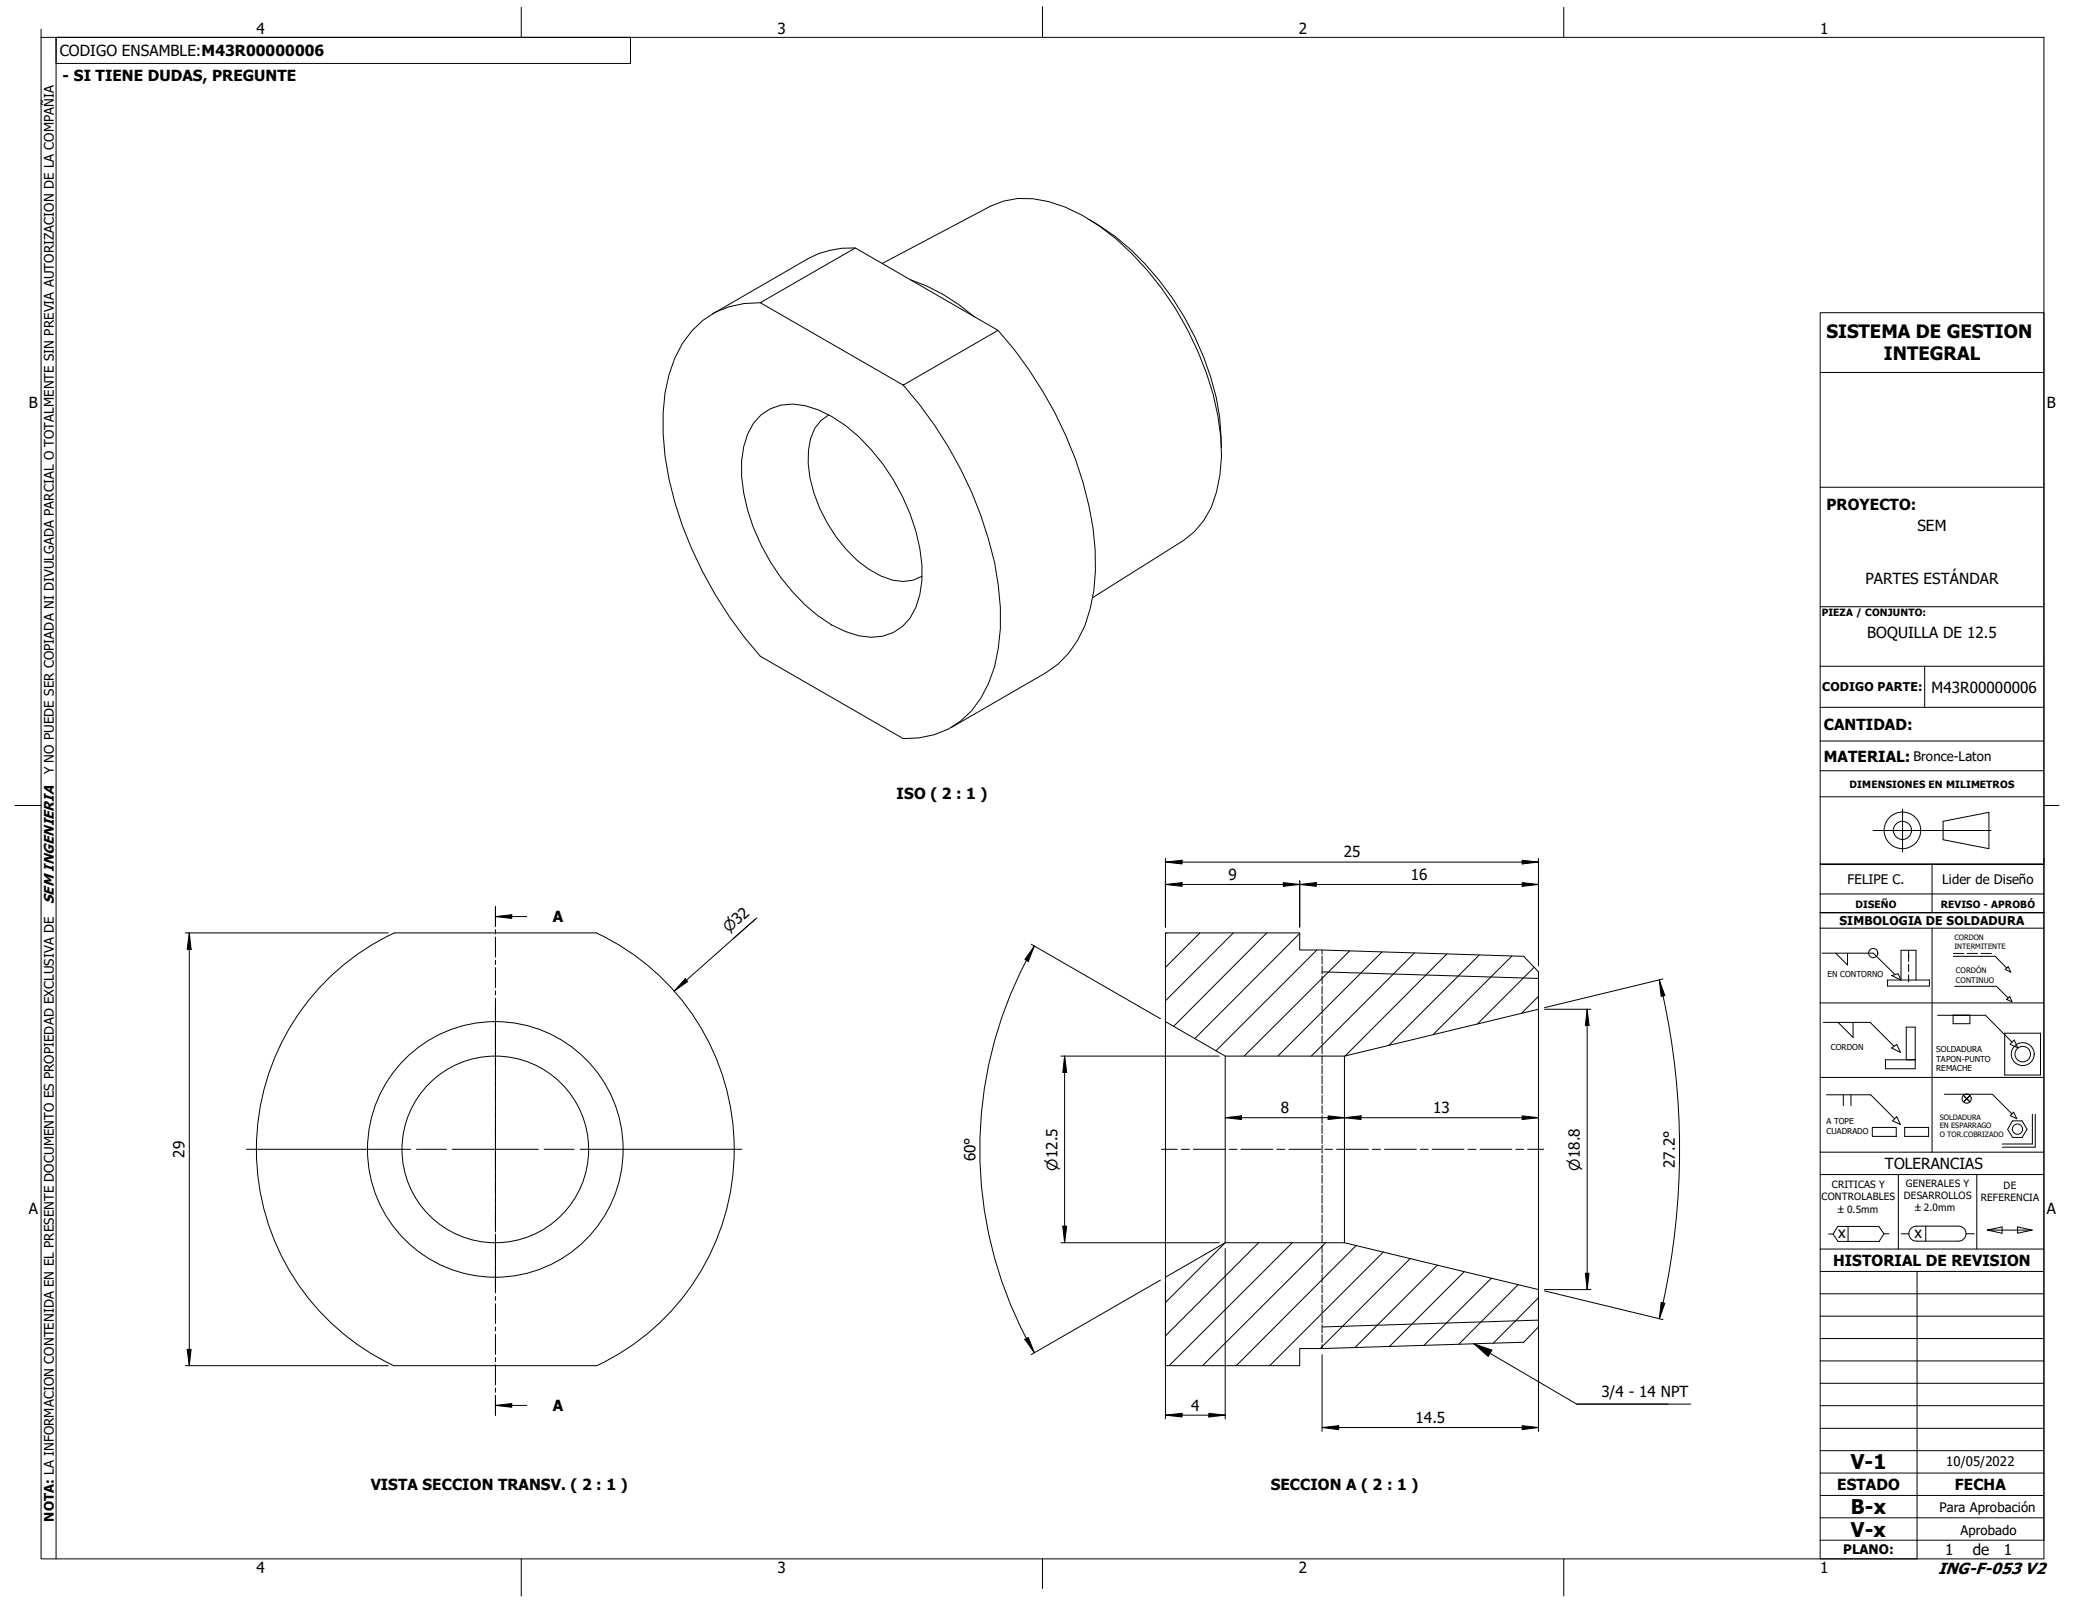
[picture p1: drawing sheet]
<svg xmlns="http://www.w3.org/2000/svg" width="279mm" height="216mm" viewBox="0 0 279 216" stroke-linecap="round" stroke-linejoin="round" font-family="sans-serif">
<!-- layer: Hatch (ISO) -->
<g fill="none" stroke="#000" stroke-width=".13">
<path d="M156.3 125l-.1 .2M160.8 125l-4.6 4.6M165.3 125l-9.1 9.1M169.8 125l-12.5 12.5M174.2 125.1l-14.1 14.1M176.5 127.3l-13.6 13.5M180.8 127.5l-14.1 14M185.2 127.6l-14 13.9M189.5 127.7l-13.8 13.8M193.9 127.8l-13.7 13.7M198.2 128l-12.1 12.1M202.6 128.1l-10.5 10.5"/>
<path d="M205.6 129.6l-7.6 7.6M206.2 133.5l-2.3 2.3M164.2 166.5l-8 8.1M168.7 166.5l-12.5 12.5M173.2 166.5l-16.5 16.5M177.7 166.5l-16.6 16.5M181.8 166.9l-16.1 16.1M185.4 167.8l-15.3 15.2M189 168.7l-12.1 12M192.6 169.5l-11 11.1M196.2 170.4l-10 10M199.8 171.3l-9 9"/>
<path d="M203.4 172.2l-7.9 8M206.2 173.9l-6.1 6.1"/>
</g>
<!-- layer: Visible (ISO) -->
<g fill="none" stroke="#000" stroke-width=".13">
<path d="M114.6 33.2a12 12 0 0 0-6.4 1.5l-12.7 7.4M118.2 35.3l14.6-7.7a10.7 10.7 0 0 1 7.7-.6 24.7 24.7 0 0 1 11.2 7 42.7 42.7 0 0 1 11.5 21.7 21.7 21.7 0 0 1-.9 12.3l-1 1.8-1.2 1.5-1.5 1.1-12.2 7.7M122 37.5a25 25 0 0 1 8.6 5M146 29.4a33.3 33.3 0 0 1 11.1 10.6 35.8 35.8 0 0 1 6.6 20M101.9 40.6l12.7-7.4 19.1 11.1-12.7 7.3zM101.9 40.6a11.4 11.4 0 0 0-11.5 7.4 22.6 22.6 0 0 0-1.5 10.1 46.9 46.9 0 0 0 6.9 21.6l1.9 2.9 2 2.8 2.2 2.5 19.1 11.1a11.4 11.4 0 0 0 11.5-7.4 24.6 24.6 0 0 0 1.3-13.1 50.8 50.8 0 0 0-8.6-21.6l-2-2.7-2.2-2.6M102 55.6a6.5 6.5 0 0 1 5.9-1.2 17.2 17.2 0 0 1 8.8 5.8 27.5 27.5 0 0 1 6.8 15.5 11.5 11.5 0 0 1-1.5 7.1 6.3 6.3 0 0 1-7 2.4 15.9 15.9 0 0 1-7.1-4.1 27.6 27.6 0 0 1-8.5-17.2 11.5 11.5 0 0 1 1.6-7.2zM111.1 55.6a5.5 5.5 0 0 0-2.8 4.8 18.2 18.2 0 0 0 3.8 11.6 14.6 14.6 0 0 0 7.5 5.8l1.4 .1 1.4-.1 1.1-.6M133.7 44.3a52.4 52.4 0 0 1 12.8 26.5 27.1 27.1 0 0 1-1.1 13.1 12.6 12.6 0 0 1-5.2 6.2l-12.7 7.4M243.9 89.3h14M243.9 81.3h30M243.9 94.8h30"/>
<path d="M243.9 99.3h30M243.9 119.8h15M156.2 125h18v2.3h3l27 .9 2 2v5.1l-26 6.2h-16l-8-4.6zM156.2 136.9v34.3M206.2 135.3v37.5M164.2 141.5v25M180.2 141.5v25M156.2 171.2l8-4.7h16l26 6.3v5l-2 2.1-27 .8h-3v2.3h-18zM243.9 179.4h30M243.9 176.4h30M243.9 173.4h30M243.9 170.4h30"/>
<path d="M247.6 164.4v2M252.4 165.3l-.6 1.1h-5.5l-.7-1h-.6M253.1 165.3h-.7l-.6-.9h-5.5l-.7 1M254.8 165.3h1M256.9 166.3h5.5M256.9 164.3h5.5M256.9 164.3a1.01 1.01 0 0 0-1.1 1 1.01 1.01 0 0 0 1.1 1M256.9 170.4v38.5M258.1 164.3v2M262.4 164.3a1.01 1.01 0 0 1 1.1 1 1.01 1.01 0 0 1-1.1 1M263.5 165.3h1M266.3 164.9l2 .4v-.9l-2 .5h6"/>
<path d="M270.4 164.4l1.9 .5-1.9 .4zM52.8 183.1a32 32 0 0 1-18.4-29.1 32 32 0 0 1 18.4-29h27.1a32 32 0 0 1 18.5 29 32 32 0 0 1-18.5 29.1M52.8 183h27.1M243.9 182.4h30"/>
<circle cx="66.4" cy="154" r="12.5"/>
<circle cx="66.4" cy="154" r="17.1"/>
</g>
<!-- layer: Hidden (ISO) -->
<g fill="none" stroke="#000" stroke-width=".13">
<path d="M177.2 127.3v.6M177.2 128.1v1.1M177.2 129.5v1M177.2 130.8v1.1M177.2 132.2v1M177.2 133.5v1M177.2 134.8v1.1M177.2 136.1v1.1M177.2 137.5v1M177.2 138.8v1.1M177.2 140.2v1M177.2 141.5v1.1"/>
<path d="M177.2 142.8v1.1M177.2 144.1v1.1M177.2 145.5v1M177.2 146.8v1.1M177.2 148.2v1M177.2 149.5v1.1M177.2 150.8v1.1M177.2 152.2v1M177.2 153.5v1.1M177.2 154.8v1.1M177.2 156.2v1M177.2 157.5v1.1"/>
<path d="M177.2 158.9v1M177.2 160.2v1.1M177.2 161.5v1.1M177.2 162.8v1.1M177.2 164.2v1M177.2 165.5v1.1M177.2 166.9v1M177.2 168.2v1.1M177.2 169.5v1.1M177.2 170.9v1M177.2 172.2v1M177.2 173.5v1.1"/>
<path d="M177.2 174.9v1M177.2 176.2v1.1M177.2 177.5v1.1M177.2 178.9v1M177.2 180.2v.5"/>
</g>
<!-- layer: Visible Narrow (ISO) -->
<path d="M177.2 130.2l29 .9M206.2 176.9l-29 .9" fill="none" stroke="#000" stroke-width=".13"/>
<!-- layer: Section Line (ISO) -->
<g fill="none" stroke="#000" stroke-width=".13">
<path d="M66.4 122.8l2.2-.2v.5zM66.4 121.5v2.6M66.4 124.6v.6M66.4 125.6v2.7M66.4 128.7v.6M66.4 129.7v2.7M66.4 132.8v.5M66.4 133.8v2.7M66.4 136.9v.5M66.4 137.9v2.6M66.4 122.8h4.2M66.4 141v.5"/>
<path d="M66.4 142v2.6M66.4 145.1v.5M66.4 146.1v2.6M66.4 149.2v.5M66.4 150.2v2.6M66.4 153.3v.5M66.4 154.3v2.6M66.4 157.4v.5M66.4 158.4v2.6M66.4 161.5v.5M66.4 162.5v2.6M66.4 165.6v.5"/>
<path d="M66.4 166.5v2.7M66.4 169.7v.5M66.4 170.6v2.7M66.4 173.7v.6M66.4 174.7v2.7M66.4 177.8v.6M66.4 178.8v2.7M66.4 188.3l2.2-.2v.5zM66.4 181.9v.6M66.4 182.9v2.7M66.4 186v.6M66.4 187v2.7"/>
<path d="M66.4 188.3h4.2"/>
</g>
<g fill="#000">
<path d="M66.4 122.8l2.2-.2v.5z" fill-rule="evenodd"/>
<path d="M66.4 188.3l2.2-.2v.5z" fill-rule="evenodd"/>
</g>
<!-- layer: Border (ANSI) -->
<path d="M5.5 5h268.4v203.9h-268.4zM7.5 5h77v3.5h-77zM7.5 5v203.9M69.8 1v4M209.5 1v4M69.8 208.9v5M209.5 208.9v5" fill="none" stroke="#000" stroke-width=".13"/>
<!-- layer: Border (ISO) -->
<path d="M5.5 3.9v1.1M139.7 .9v4.1M2 107.9h3.5M273.9 107.9h2M139.7 208.9v4" fill="none" stroke="#000" stroke-width=".13"/>
<!-- layer: Title (ISO) -->
<path d="M243.9 49.9h30M243.9 65.3v-23.4h30v164.5M243.9 65.3v57M243.9 65.3h30M243.9 103.3h30M273.9 115.8h-30h30M243.9 122.3v32.1h30M243.9 122.3h30M243.9 154.4v54.5h13M243.9 167.4h30" fill="none" stroke="#000" stroke-width=".13"/>
<!-- layer: Title (ANSI) -->
<g fill="none" stroke="#000" stroke-width=".13">
<path d="M273.9 89.3h-16v5.5M243.9 106.8h30M258.9 119.8h15M258.9 115.8v6.5M260.4 110.1l6.1-1.2v4.8l-6.1-1.2zM243.9 122.3h30h-29.7M243.9 124.4h30M243.9 134.4h30M244.2 127.7h6.8l2.9 2.9M244.3 137h6.3l3.2 3.2M246 127.7l1.6 1.6v-1.6M246.3 137l2 2v-2"/>
<path d="M252.9 131.3h5.7v.9h-5.7zM253.5 130.7l.9-.2 .3 .8zM254.7 131.3v-3.9h2.1v3.9M255.8 127.4v1.5M255.8 129.3v.9M255.8 130.6v1M258.9 124.4v30M259.6 136.1h6.5l3.5 3.6M261.7 136.1v1.1h2.3v-1.1h-2.3h2.3M261.8 127.8h1.4M261.8 128.2h5.6l1.5 1.6M261.9 132.2h5.6l1.6 1.5"/>
<path d="M263.6 127.8h1.4M265.5 127.8h1.4M268.6 138.5h4.8v5.6h-4.8zM269.1 129.5l.4 .8-.8-.4zM269.3 133.5l.3 .8-.7-.4zM269.9 139.4l.5 1-1.1-.5zM243.9 144.4h30M243.9 157.4h30M244.8 146.7h5.9l3.2 3.2M247 146.7v1.5M248 146.7v1.5M250.9 151.1h3.2v1.2h-3.2z"/>
<path d="M253.5 140.4l.7-.4 .5 1zM254.2 149.6l.5 1.1-1.1-.5zM254.4 157.4v10M255.2 151.1h3.2v1.2h-3.2zM255.4 142v-4.3h1.2v5.5h-3.9v-1.2h3.9M260.6 146.6h6.4l2.6 2.7M263.1 146.8l.9 .9M264 146.8l-.9 .9 .9-.9M264.9 157.4v10M269.4 149.5l.4-.5 .5 .9zM269.7 150.2h1.3l.6 1.1-.6 1.1h-1.3l-.7-1.1zM272.3 149.3v4h-4"/>
<path d="M272.7 149.3v4.4h-4.4M243.9 191.4h30M243.9 194.4h30M243.9 188.4h30M243.9 185.4h30M243.9 197.4h30M243.9 206.4h30M243.9 203.4h30M243.9 200.4h30"/>
<circle cx="254.9" cy="111.3" r="2.45"/>
<circle cx="254.9" cy="111.3" r="1.22"/>
<circle cx="251" cy="127.7" r=".62"/>
<circle cx="263.5" cy="147.2" r=".62"/>
<circle cx="270.4" cy="151.3" r=".69"/>
<circle cx="271.1" cy="141.3" r="1.53"/>
<circle cx="271.1" cy="141.3" r="1.04"/>
</g>
<!-- layer: Centerline (ANSI) -->
<path d="M251 111.3h15.8M255 108.4v5.8" fill="none" stroke="#000" stroke-width=".13"/>
<!-- layer: Dimension (ISO) -->
<g fill="none" stroke="#000" stroke-width=".13">
<path d="M156.2 115.5l2.2-.2v.5zM156.2 118.5l2.2-.2v.5zM156.2 115.5h50M156.2 115v9.2M156.2 118.5h50M172 118.3l2.2 .2-2.2 .3zM174.2 118.5l2.2-.2v.5zM174.2 118v6.2M204 115.3l2.2 .2-2.2 .3zM204 118.3l2.2 .2-2.2 .3zM206.2 115v14.4M24.8 125h27.2"/>
<path d="M25.4 125l.2 2.2h-.5zM25.4 125v58M91.8 131.2l.3 .4-1.8 1.2zM101.2 123.2l-3 2.6M101.4 123l-11.1 9.8M137.5 128.7a54.5 54.5 0 0 0 1.1 52.6M138.2 126.5l17.3 10M138.6 126.8l-.8 2-.5-.2zM138.6 126.8l-1.1 1.9M207 135.3h6.2M212.7 135.3l.2 2.1h-.5zM212.7 135.3v37.5"/>
<path d="M222.4 131.3l.7 2.1-.5 .1zM222.4 131.3a96.3 96.3 0 0 1 .5 43.3M222.8 131.2l-15.8 3.8M142.2 141.5h21.2M142.7 141.5l.2 2.2h-.5zM142.7 141.5v25M164.2 149.8l2.2-.3v.5zM164.2 149.8h42M178 149.5l2.2 .3-2.2 .2zM180.2 149.8l2.2-.3v.5zM204 149.5l2.2 .3-2.2 .2zM137.3 179.5l.5-.3 .8 2.1z"/>
<path d="M142.2 166.5h21.2M142.4 164.3h.5l-.2 2.2zM155.5 171.6l-17.3 9.9M156.2 171.9v18.2M164.2 167.3v22.8M206.2 173.6v18.2M207 173l15.8 3.8M207 172.8h6.2M212.4 170.6h.5l-.2 2.2zM222.6 174.6l.5 .1-.7 2zM222.8 174.6l-.4 2.1M24.8 183h27.2"/>
<path d="M25.1 180.8h.5l-.2 2.2zM156.2 189.7l2.2-.3v.5zM156.2 189.7h8M162 189.4l2.2 .3-2.2 .2zM177.2 191.3l2.2-.2v.5zM177.2 191.3h29M177.2 181.5v10.3M204 191.1l2.2 .2-2.2 .3z"/>
</g>
<g fill="#000">
<path d="M156.2 115.5l2.2-.2v.5z" fill-rule="evenodd"/>
<path d="M156.2 118.5l2.2-.2v.5z" fill-rule="evenodd"/>
<path d="M172 118.3l2.2 .2-2.2 .3z" fill-rule="evenodd"/>
<path d="M174.2 118.5l2.2-.2v.5z" fill-rule="evenodd"/>
<path d="M204 115.3l2.2 .2-2.2 .3z" fill-rule="evenodd"/>
<path d="M204 118.3l2.2 .2-2.2 .3z" fill-rule="evenodd"/>
<path d="M25.4 125l.2 2.2h-.5z" fill-rule="evenodd"/>
<path d="M91.8 131.2l.3 .4-1.8 1.2z" fill-rule="evenodd"/>
<path d="M138.6 126.8l-.8 2-.5-.2z" fill-rule="evenodd"/>
<path d="M212.7 135.3l.2 2.1h-.5z" fill-rule="evenodd"/>
<path d="M222.4 131.3l.7 2.1-.5 .1z" fill-rule="evenodd"/>
<path d="M142.7 141.5l.2 2.2h-.5z" fill-rule="evenodd"/>
<path d="M164.2 149.8l2.2-.3v.5z" fill-rule="evenodd"/>
<path d="M178 149.5l2.2 .3-2.2 .2z" fill-rule="evenodd"/>
<path d="M180.2 149.8l2.2-.3v.5z" fill-rule="evenodd"/>
<path d="M204 149.5l2.2 .3-2.2 .2z" fill-rule="evenodd"/>
<path d="M137.3 179.5l.5-.3 .8 2.1z" fill-rule="evenodd"/>
<path d="M142.4 164.3h.5l-.2 2.2z" fill-rule="evenodd"/>
<path d="M212.4 170.6h.5l-.2 2.2z" fill-rule="evenodd"/>
<path d="M222.6 174.6l.5 .1-.7 2z" fill-rule="evenodd"/>
<path d="M25.1 180.8h.5l-.2 2.2z" fill-rule="evenodd"/>
<path d="M156.2 189.7l2.2-.3v.5z" fill-rule="evenodd"/>
<path d="M162 189.4l2.2 .3-2.2 .2z" fill-rule="evenodd"/>
<path d="M177.2 191.3l2.2-.2v.5z" fill-rule="evenodd"/>
<path d="M204 191.1l2.2 .2-2.2 .3z" fill-rule="evenodd"/>
</g>
<!-- layer: Symbol (ISO) -->
<path d="M197.5 180.1l2.4 .8-.5 .9zM197.5 180.1l13.8 8.1h12.3M211.3 188.2h15.3" fill="none" stroke="#000" stroke-width=".13"/>
<path d="M197.5 180.1l2.4 .8-.5 .9z" fill-rule="evenodd" fill="#000"/>
<!-- layer: Center Mark (ISO) -->
<path d="M66.4 134.9v7.8M33 154h22M55.8 154h4M60.6 154h11.5M66.4 143.5v4M66.4 148.3v11.5M72.9 154h4M77.8 154h21.6M66.4 160.6v4M66.4 165.4v7.7" fill="none" stroke="#000" stroke-width=".13"/>
<!-- layer: Work Axis (ISO) -->
<g fill="none" stroke="#000" stroke-width=".13">
<path d="M155.6 154h2.2M158.3 154h1.1M159.9 154h4.3M164.7 154h1.1M166.3 154h4.3M171.1 154h1.1M172.7 154h4.3M177.5 154h1.1M179.1 154h4.3M183.9 154h1.1M185.5 154h4.3M190.3 154h1.1"/>
<path d="M191.9 154h4.3M196.7 154h1.1M198.3 154h4.3M203.1 154h1.1M204.7 154h2.2"/>
</g>
<g font-size="2.7">
<text x="248" y="196.9">V-1</text>
<text x="248" y="202.9">B-x</text>
<text x="248" y="205.9">V-x</text>
</g>
<g font-size="2.5">
<text x="244.8" y="45.3">SISTEMA DE GESTION</text>
<text x="252.4" y="48.3">INTEGRAL</text>
</g>
<text font-size="2.2" x="259.7" y="210.9">ING-F-053 V2</text>
<g font-size="2">
<text x="34.4" y="4.6">4</text>
<text x="104.2" y="4.6">3</text>
<text x="174.1" y="4.6">2</text>
<text x="243.9" y="4.6">1</text>
<text x="8" y="7.5">CODIGO ENSAMBLE:M43R00000006</text>
<text x="8.4" y="10.9">- SI TIENE DUDAS, PREGUNTE</text>
<text x="3.9" y="54.7">B</text>
<text x="274.3" y="54.7">B</text>
<text x="244.8" y="68.3">PROYECTO:</text>
<text x="257" y="71.2">SEM</text>
<text x="250" y="78.3">PARTES ESTÁNDAR</text>
<text x="250.2" y="85.5">BOQUILLA DE 12.5</text>
<text x="258.8" y="92.8">M43R00000006</text>
<text x="244.4" y="97.8">CANTIDAD:</text>
<text x="120.2" y="107.1">ISO ( 2 : 1 )</text>
<text x="244.4" y="102.1">MATERIAL:</text>
<text x="164.6" y="117.9">9</text>
<text x="180.1" y="114.9">25</text>
<text x="189.1" y="117.9">16</text>
<text x="74.1" y="123.6">A</text>
<text x="171.6" y="149.2">8</text>
<text x="192.1" y="149.2">13</text>
<text x="24.7" y="155.2" transform="rotate(-90 24.7 155.2)">29</text>
<text x="130.7" y="155.6" transform="rotate(-90 130.7 155.6)">60°</text>
<text x="224.4" y="156.5" transform="rotate(-90 224.4 156.5)">27.2°</text>
<text x="252.6" y="156.7">TOLERANCIAS</text>
<text x="3.8" y="162.7">A</text>
<text x="246.3" y="165.9">x</text>
<text x="256.5" y="165.9">x</text>
<text x="274.3" y="162.7">A</text>
<text x="245.6" y="169.7">HISTORIAL DE REVISION</text>
<text x="74.1" y="189.1">A</text>
<text x="159.6" y="189.1">4</text>
<text x="189.7" y="190.7">14.5</text>
<text x="214.6" y="187.2">3/4 - 14 NPT</text>
<text x="49.7" y="199.7">VISTA SECCION TRANSV. ( 2 : 1 )</text>
<text x="170.3" y="199.7">SECCION A ( 2 : 1 )</text>
<text x="246.2" y="199.6">ESTADO</text>
<text x="262" y="199.6">FECHA</text>
<text x="260.7" y="208.5">1</text>
<text x="264.4" y="208.5">de</text>
<text x="268.5" y="208.5">1</text>
<text x="34.4" y="210.8">4</text>
<text x="104.2" y="210.8">3</text>
<text x="174.1" y="210.8">2</text>
<text x="243.9" y="210.8">1</text>
</g>
<g font-size="1.9">
<text x="7.2" y="121.1" transform="rotate(-90 7.2 121.1)">SEM INGENIERIA</text>
<text x="97.6" y="125.1" transform="rotate(-42 97.6 125.1)">⌀32</text>
<text x="141.7" y="156.9" transform="rotate(-90 141.7 156.9)">⌀12.5</text>
<text x="211.7" y="156.9" transform="rotate(-90 211.7 156.9)">⌀18.8</text>
</g>
<g font-size="1.8">
<text x="256.4" y="102">Bronce-Laton</text>
<text x="7.2" y="103.8" transform="rotate(-90 7.2 103.8)">Y NO PUEDE SER COPIADA NI DIVULGADA PARCIAL O TOTALMENTE SIN PREVIA AUTORIZACION DE LA COMPAÑIA</text>
<text x="247.6" y="118.5">FELIPE C.</text>
<text x="260.3" y="118.5">Lider de Diseño</text>
<text x="260.8" y="196.5">10/05/2022</text>
<text x="7.2" y="203.9" transform="rotate(-90 7.2 203.9)">NOTA: LA INFORMACION CONTENIDA EN EL PRESENTE DOCUMENTO ES PROPIEDAD EXCLUSIVA DE</text>
<text x="259.9" y="202.7">Para Aprobación</text>
<text x="247" y="208.3">PLANO:</text>
<text x="262.7" y="205.8">Aprobado</text>
</g>
<g font-size="1.6">
<text x="244.2" y="92.6">CODIGO PARTE:</text>
<text x="246.5" y="123.9">SIMBOLOGIA DE SOLDADURA</text>
</g>
<g font-size="1.3">
<text x="244.1" y="82.6">PIEZA / CONJUNTO:</text>
<text x="247.8" y="105.6">DIMENSIONES EN MILIMETROS</text>
<text x="248.6" y="121.7">DISEÑO</text>
<text x="260.1" y="121.7">REVISO - APROBÓ</text>
<text x="244.1" y="160.9">CONTROLABLES</text>
<text x="245.5" y="159.2">CRITICAS Y</text>
<text x="255.1" y="160.7">DESARROLLOS</text>
<text x="255.4" y="159.1">GENERALES Y</text>
<text x="265.4" y="160.9">REFERENCIA</text>
<text x="268.5" y="159.3">DE</text>
<text x="246.3" y="162.5">±0.5mm</text>
<text x="256.6" y="162.3">±2.0mm</text>
</g>
<g font-size="1.1">
<text x="244.9" y="130.9">EN CONTORNO</text>
<text x="245.4" y="140.7">CORDON</text>
<text x="259.5" y="141">SOLDADURA</text>
<text x="259.5" y="142.3">TAPON-PUNTO</text>
<text x="259.5" y="143.6">REMACHE</text>
<text x="244.8" y="150.6">A TOPE</text>
<text x="244.8" y="151.9">CUADRADO</text>
</g>
<g font-size="1">
<text x="261.9" y="126">CORDON</text>
<text x="261.9" y="127.2">INTERMITENTE</text>
<text x="262.1" y="130.4">CORDÓN</text>
<text x="262.1" y="131.7">CONTINUO</text>
<text x="259.9" y="150">SOLDADURA</text>
<text x="259.9" y="151.2">EN ESPARRAGO</text>
<text x="259.9" y="152.4">O TOR.COBRIZADO</text>
</g>
</svg>
